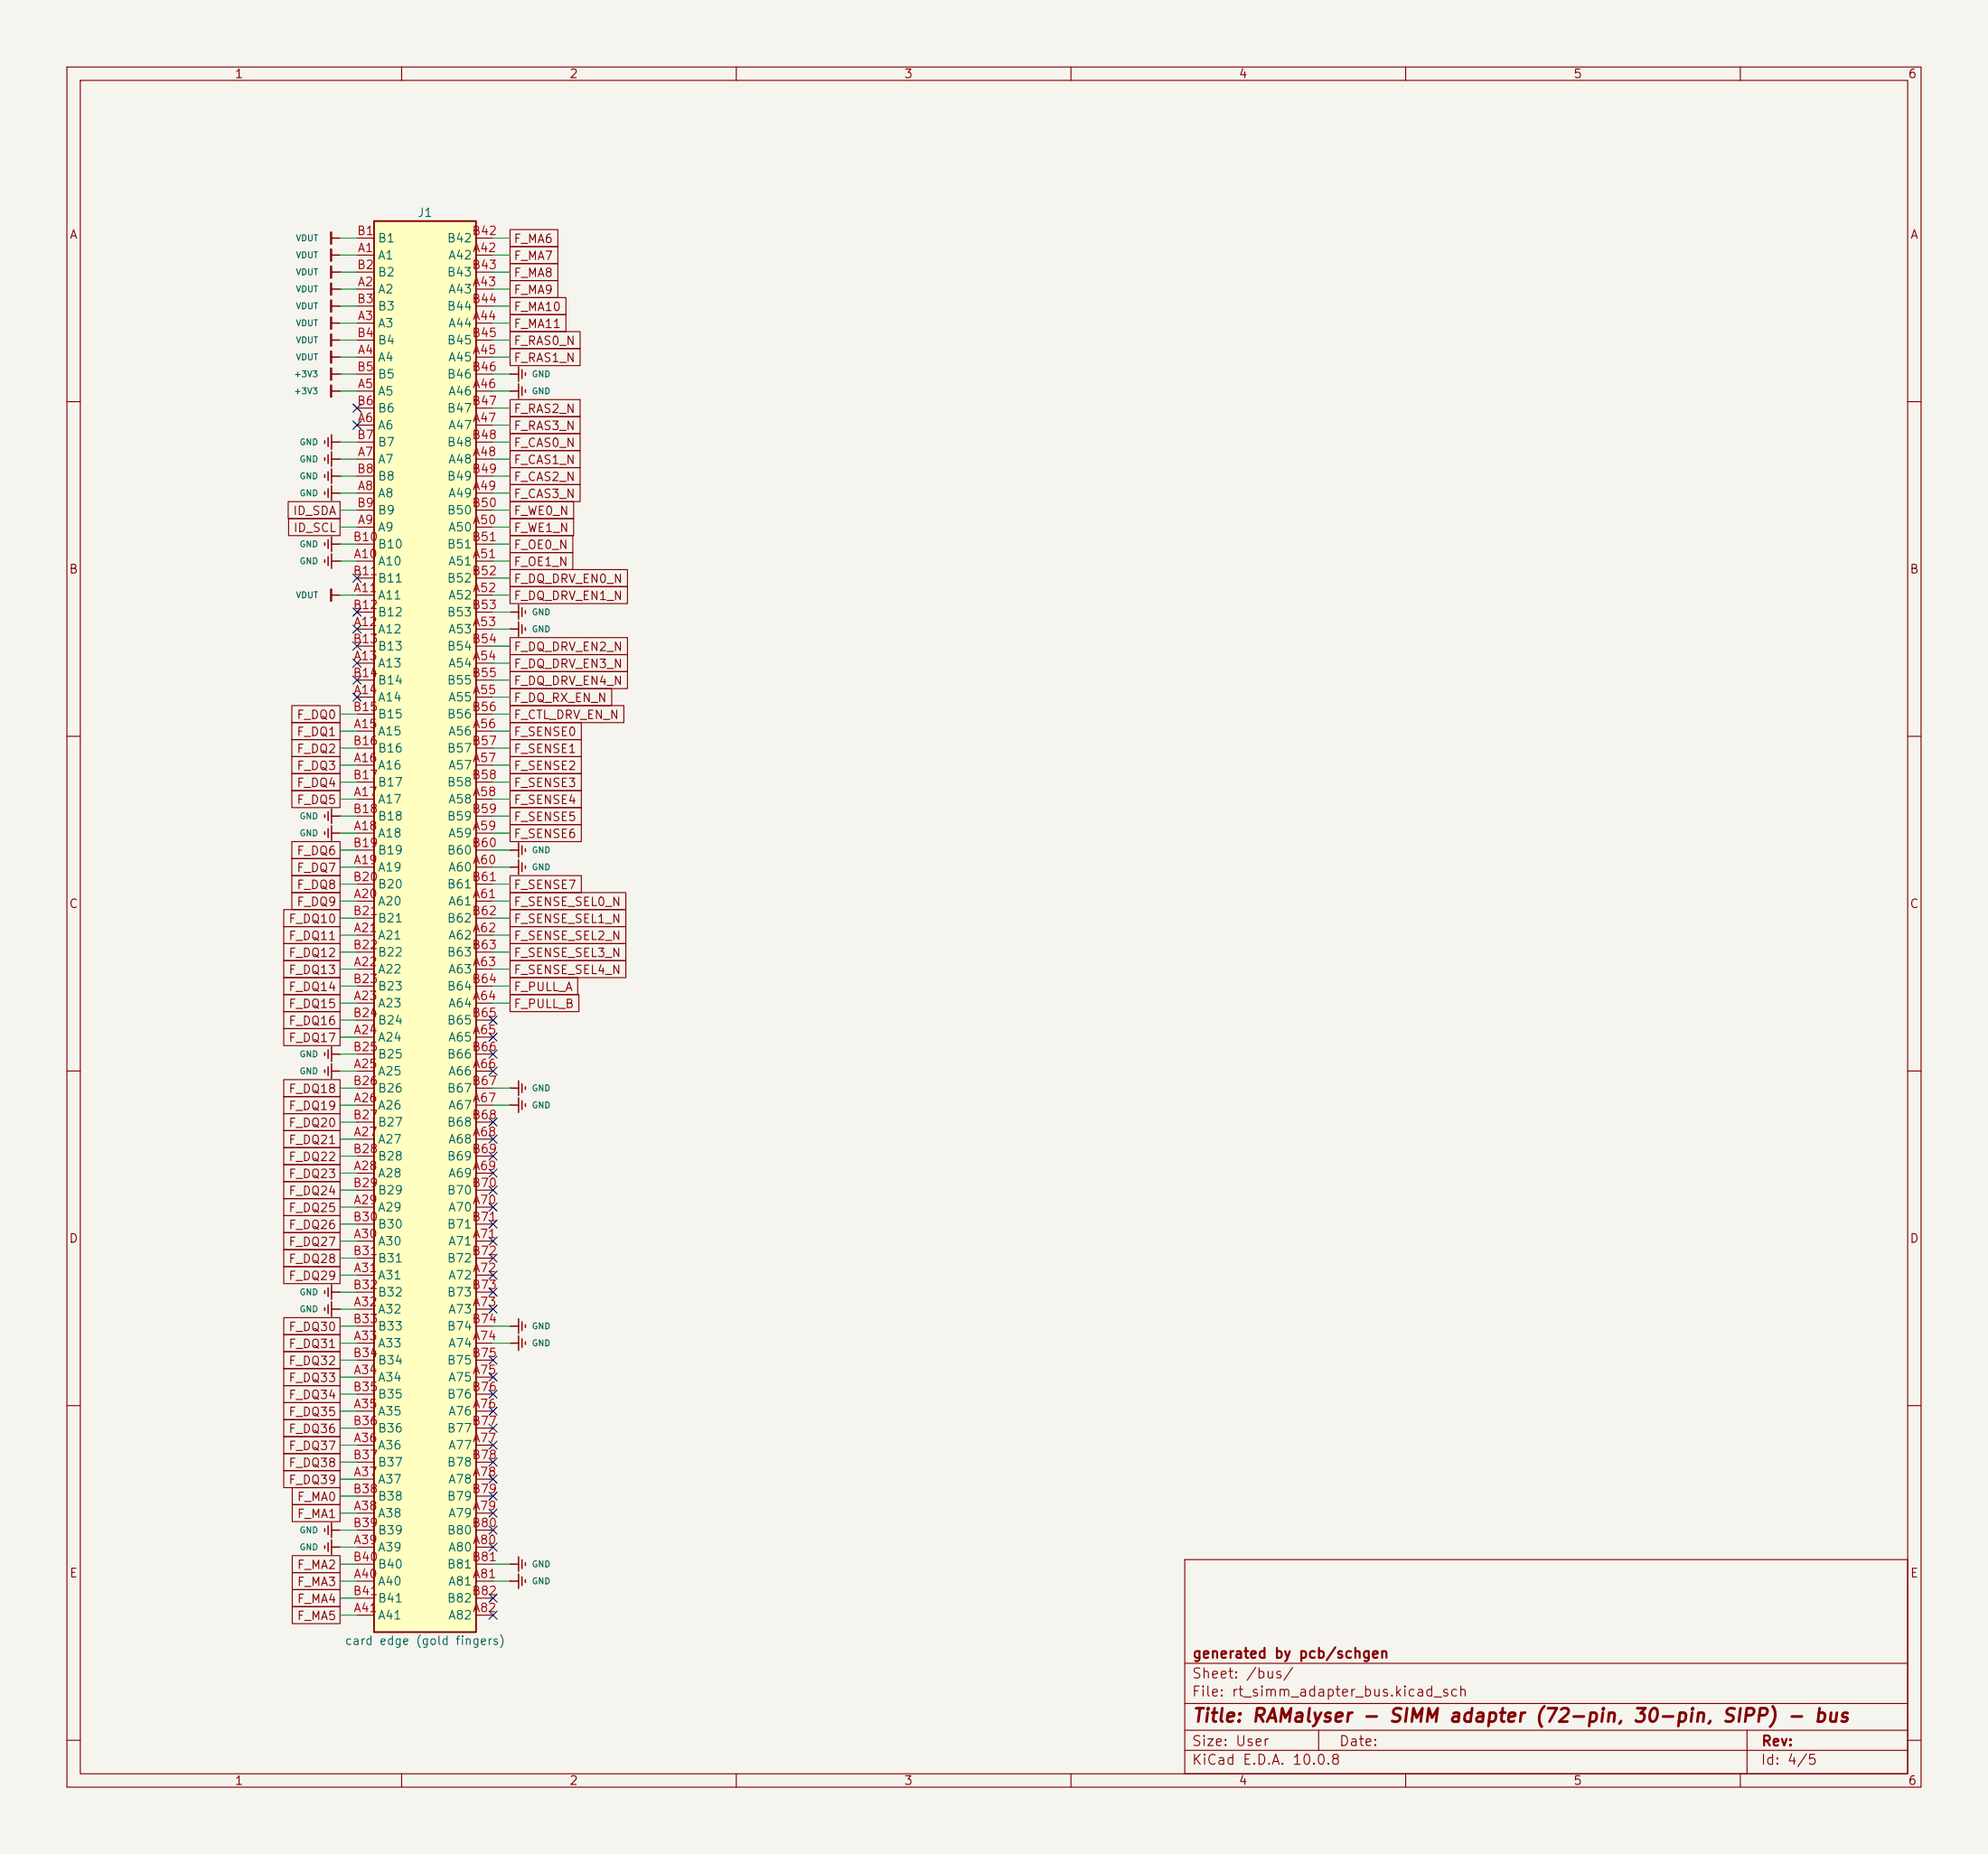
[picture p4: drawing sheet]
<svg xmlns="http://www.w3.org/2000/svg" width="297mm" height="277mm" viewBox="0 0 297 277" stroke-linecap="round" stroke-linejoin="round" font-family="sans-serif">
<path d="M0 0h297v277h-297z" fill="#f5f4ef" stroke="#f5f4ef" stroke-width=".14"/>
<g fill="none" stroke="#840000" stroke-width=".15">
<path d="M10 10h277v257h-277zM12 12h273v253h-273zM60 10v2M110 10v2M160 10v2M210 10v2M260 10v2M50.8 35.6h.1M50.8 38.1h.1M50.8 43.2h.1M50.8 48.3h.1M50.8 40.7h.1"/>
<path d="M76.2 58.4h.1M76.2 55.9h.1M10 60h2M50.8 68.6h.1M50.8 71.1h.1M50.8 73.7h.1M285 60h2M50.8 81.3h.1M50.8 83.8h.1M50.8 88.9h.1M76.2 91.5h.1M76.2 94h.1"/>
<path d="M10 110h2M285 110h2M50.8 121.9h.1M50.8 124.5h.1M76.2 129.6h.1M76.2 127h.1M50.8 157.5h.1M10 160h2M50.8 160h.1M76.2 165.1h.1M76.2 162.6h.1M285 160h2"/>
<path d="M50.8 195.6h.1M50.8 193.1h.1M76.2 198.1h.1M10 210h2M76.2 200.7h.1M285 210h2M50.8 228.6h.1M50.8 231.2h.1M76.2 233.7h.1M76.2 236.2h.1M177 233h108v32h-108zM177 258.5h108"/>
<path d="M177 254.5h108M177 248.5h108M197 258.5v3M261 258.5v6.5M10 260h2M60 265v2M110 265v2M160 265v2M177 261.5h108M210 265v2M260 265v2M285 260h2"/>
</g>
<g fill="none" stroke="#840000" stroke-width=".2">
<path d="M49.4 34.7v1.8M49.4 37.2v1.8M49.4 39.8v1.8M49.5 34.7v1.8M49.5 37.2v1.8M49.5 39.8v1.8M49.5 35.6h1.3M49.5 38.1h1.3M49.4 42.3v1.8M49.4 47.4v1.8M49.5 42.3v1.8M49.5 47.4v1.8"/>
<path d="M49.5 43.2h1.3M49.5 48.3h1.3M49.5 40.7h1.3M76.2 58.4h1.3M76.2 55.9h1.3M77.5 54.8v2.2M77.5 57.3v2.2M78 55.2v1.3M78 57.8v1.3M78.5 55.7v.4M78.5 58.2v.4M48.5 68.4v.4"/>
<path d="M48.5 70.9v.4M48.5 73.5v.4M49 67.9v1.3M49 70.5v1.3M49 73v1.3M49.5 67.5v2.2M49.5 70v2.2M49.5 72.6v2.2M49.5 68.6h1.3M49.5 71.1h1.3M49.5 73.7h1.3M48.5 81.1v.4"/>
<path d="M48.5 83.6v.4M49 80.6v1.3M49 83.2v1.3M49.4 88v1.8M49.5 80.2v2.2M49.5 82.7v2.2M49.5 88v1.8M49.5 81.3h1.3M49.5 83.8h1.3M49.5 88.9h1.3M76.2 91.5h1.3M76.2 94h1.3"/>
<path d="M77.5 90.4v2.2M77.5 92.9v2.2M78 90.8v1.3M78 93.3v1.3M78.5 91.3v.4M78.5 93.8v.4M48.5 121.7v.4M48.5 124.3v.4M49 121.3v1.3M49 123.8v1.3M49.5 120.8v2.2M49.5 123.4v2.2"/>
<path d="M49.5 121.9h1.3M49.5 124.5h1.3M76.2 129.6h1.3M76.2 127h1.3M77.5 125.9v2.2M77.5 128.5v2.2M78 126.4v1.3M78 128.9v1.3M78.5 126.8v.4M78.5 129.4v.4M48.5 157.3v.4M48.5 159.8v.4"/>
<path d="M49 156.8v1.3M49 159.4v1.3M49.5 156.4v2.2M49.5 158.9v2.2M49.5 157.5h1.3M49.5 160h1.3M76.2 165.1h1.3M76.2 162.6h1.3M77.5 161.5v2.2M77.5 164v2.2M78 161.9v1.3M78 164.5v1.3"/>
<path d="M78.5 162.4v.4M78.5 164.9v.4M48.5 192.9v.4M48.5 195.4v.4M49 192.4v1.3M49 194.9v1.3M49.5 192v2.2M49.5 194.5v2.2M49.5 195.6h1.3M49.5 193.1h1.3M76.2 198.1h1.3M77.5 197v2.2"/>
<path d="M77.5 199.6v2.2M78 197.5v1.3M78.5 197.9v.4M76.2 200.7h1.3M78 200v1.3M78.5 200.5v.4M48.5 228.4v.4M48.5 231v.4M49 228v1.3M49 230.5v1.3M49.5 227.5v2.2M49.5 230.1v2.2"/>
<path d="M49.5 228.6h1.3M49.5 231.2h1.3M76.2 233.7h1.3M76.2 236.2h1.3M77.5 232.6v2.2M77.5 235.1v2.2M78 233v1.3M78 235.6v1.3M78.5 233.5v.4M78.5 236v.4"/>
</g>
<path d="M55.9 33h15.2v210.9h-15.2z" fill="#ffffc2"/>
<path d="M55.9 33h15.2v210.9h-15.2z" fill="none" stroke="#840000" stroke-width=".25"/>
<g fill="none" stroke="#840000" stroke-width=".15">
<path d="M53.3 38.1h2.6M53.3 35.6h2.6M71.1 38.1h2.6M71.1 35.6h2.6M76.2 34.3h7.1v2.5h-7.1zM76.2 36.8h7.1v2.6h-7.1zM76.2 39.4h7.1v2.5h-7.1zM50.8 53.4h.1M50.8 55.9h.1M50.8 58.4h.1M50.8 45.7h.1M50.8 50.8h.1"/>
<path d="M53.3 43.2h2.6M53.3 48.3h2.6M53.3 53.4h2.6M53.3 58.4h2.6M53.3 40.7h2.6M53.3 45.7h2.6M53.3 50.8h2.6M53.3 55.9h2.6M71.1 43.2h2.6M71.1 48.3h2.6M71.1 53.4h2.6M71.1 58.4h2.6"/>
<path d="M71.1 40.7h2.6M71.1 45.7h2.6M71.1 50.8h2.6M71.1 55.9h2.6M76.2 44.5h8.3v2.5h-8.3zM76.2 41.9h7.1v2.6h-7.1zM76.2 59.7h10.5v2.5h-10.5zM76.2 47h8.3v2.5h-8.3zM76.2 49.5h10.5v2.6h-10.5zM76.2 52.1h10.5v2.5h-10.5zM43.1 74.9h7.7v2.6h-7.7zM43.1 77.5h7.7v2.5h-7.7z"/>
<path d="M50.8 66.1h.1M53.3 63.5h2.6M53.3 68.6h2.6M53.3 73.7h2.6M53.3 78.8h2.6M53.3 61h2.6M53.3 66.1h2.6M53.3 71.1h2.6M53.3 76.2h2.6M71.1 63.5h2.6M71.1 68.6h2.6M71.1 73.7h2.6"/>
<path d="M71.1 78.8h2.6M71.1 61h2.6M71.1 66.1h2.6M71.1 71.1h2.6M71.1 76.2h2.6M76.2 62.2h10.5v2.6h-10.5zM76.2 77.5h9.5v2.5h-9.5zM76.2 64.8h10.5v2.5h-10.5zM76.2 67.3h10.5v2.6h-10.5zM76.2 69.9h10.5v2.5h-10.5zM76.2 72.4h10.5v2.5h-10.5zM76.2 74.9h9.5v2.6h-9.5z"/>
<path d="M53.3 83.8h2.6M53.3 88.9h2.6M53.3 94h2.6M53.3 99.1h2.6M53.3 81.3h2.6M53.3 86.4h2.6M53.3 91.5h2.6M53.3 96.5h2.6M71.1 83.8h2.6M71.1 88.9h2.6M71.1 94h2.6M71.1 99.1h2.6"/>
<path d="M71.1 81.3h2.6M71.1 86.4h2.6M71.1 91.5h2.6M71.1 96.5h2.6M76.2 97.8h17.5v2.5h-17.5zM76.2 85.1h17.5v2.5h-17.5zM76.2 87.6h17.5v2.6h-17.5zM76.2 80h9.4v2.6h-9.4zM76.2 82.6h9.4v2.5h-9.4zM76.2 95.3h17.5v2.5h-17.5zM43.6 118.1h7.2v2.6h-7.2zM43.6 105.4h7.2v2.6h-7.2z"/>
<path d="M43.6 108h7.2v2.5h-7.2zM43.6 110.5h7.2v2.5h-7.2zM43.6 113h7.2v2.6h-7.2zM43.6 115.6h7.2v2.5h-7.2zM53.3 104.2h2.6M53.3 109.2h2.6M53.3 114.3h2.6M53.3 119.4h2.6M53.3 101.6h2.6M53.3 106.7h2.6M53.3 111.8h2.6M53.3 116.9h2.6"/>
<path d="M71.1 104.2h2.6M71.1 109.2h2.6M71.1 114.3h2.6M71.1 119.4h2.6M71.1 101.6h2.6M71.1 106.7h2.6M71.1 111.8h2.6M71.1 116.9h2.6M76.2 108h10.6v2.5h-10.6zM76.2 110.5h10.6v2.5h-10.6zM76.2 113h10.6v2.6h-10.6zM76.2 115.6h10.6v2.5h-10.6z"/>
<path d="M76.2 118.1h10.6v2.6h-10.6zM76.2 105.4h17v2.6h-17zM76.2 100.3h17.5v2.6h-17.5zM76.2 102.9h15.2v2.5h-15.2zM42.4 138.4h8.4v2.6h-8.4zM42.4 135.9h8.4v2.5h-8.4zM43.6 133.4h7.2v2.5h-7.2zM43.6 130.8h7.2v2.6h-7.2zM43.6 128.3h7.2v2.5h-7.2zM43.6 125.7h7.2v2.6h-7.2zM53.3 124.5h2.6M53.3 129.6h2.6"/>
<path d="M53.3 134.6h2.6M53.3 139.7h2.6M53.3 121.9h2.6M53.3 127h2.6M53.3 132.1h2.6M53.3 137.2h2.6M71.1 124.5h2.6M71.1 129.6h2.6M71.1 134.6h2.6M71.1 139.7h2.6M71.1 121.9h2.6M71.1 127h2.6"/>
<path d="M71.1 132.1h2.6M71.1 137.2h2.6M76.2 130.8h10.6v2.6h-10.6zM76.2 120.7h10.6v2.5h-10.6zM76.2 123.2h10.6v2.5h-10.6zM76.2 133.4h17.3v2.5h-17.3zM76.2 135.9h17.3v2.5h-17.3zM76.2 138.4h17.3v2.6h-17.3zM42.4 146.1h8.4v2.5h-8.4zM42.4 143.5h8.4v2.6h-8.4zM42.4 141h8.4v2.5h-8.4zM42.4 148.6h8.4v2.5h-8.4z"/>
<path d="M42.4 151.1h8.4v2.6h-8.4zM42.4 153.7h8.4v2.5h-8.4zM53.3 144.8h2.6M53.3 149.9h2.6M53.3 155h2.6M53.3 142.3h2.6M53.3 147.3h2.6M53.3 152.4h2.6M53.3 157.5h2.6M71.1 144.8h2.6M71.1 149.9h2.6M71.1 155h2.6"/>
<path d="M71.1 142.3h2.6M71.1 147.3h2.6M71.1 152.4h2.6M71.1 157.5h2.6M76.2 146.1h10.1v2.5h-10.1zM76.2 148.6h10.3v2.5h-10.3zM76.2 143.5h17.3v2.6h-17.3zM76.2 141h17.3v2.5h-17.3zM42.4 174h8.4v2.5h-8.4zM42.4 179.1h8.4v2.5h-8.4zM42.4 176.5h8.4v2.6h-8.4zM42.4 161.3h8.4v2.5h-8.4z"/>
<path d="M42.4 163.8h8.4v2.6h-8.4zM42.4 166.4h8.4v2.5h-8.4zM42.4 168.9h8.4v2.6h-8.4zM42.4 171.5h8.4v2.5h-8.4zM53.3 160h2.6M53.3 165.1h2.6M53.3 170.2h2.6M53.3 175.3h2.6M53.3 162.6h2.6M53.3 167.7h2.6M53.3 172.7h2.6M53.3 177.8h2.6"/>
<path d="M71.1 160h2.6M71.1 165.1h2.6M71.1 170.2h2.6M71.1 175.3h2.6M71.1 162.6h2.6M71.1 167.7h2.6M71.1 172.7h2.6M71.1 177.8h2.6M42.4 186.7h8.4v2.5h-8.4zM42.4 184.2h8.4v2.5h-8.4zM42.4 181.6h8.4v2.6h-8.4zM42.4 199.4h8.4v2.5h-8.4z"/>
<path d="M42.4 189.2h8.4v2.6h-8.4zM42.4 196.9h8.4v2.5h-8.4zM53.3 180.4h2.6M53.3 185.4h2.6M53.3 190.5h2.6M53.3 195.6h2.6M53.3 182.9h2.6M53.3 188h2.6M53.3 193.1h2.6M53.3 198.1h2.6M71.1 180.4h2.6M71.1 185.4h2.6"/>
<path d="M71.1 190.5h2.6M71.1 195.6h2.6M71.1 182.9h2.6M71.1 188h2.6M71.1 193.1h2.6M71.1 198.1h2.6M42.4 217.2h8.4v2.5h-8.4zM42.4 201.9h8.4v2.6h-8.4zM42.4 204.5h8.4v2.5h-8.4zM42.4 219.7h8.4v2.6h-8.4zM42.4 214.6h8.4v2.6h-8.4zM42.4 212.1h8.4v2.5h-8.4z"/>
<path d="M42.4 209.6h8.4v2.5h-8.4zM42.4 207h8.4v2.6h-8.4zM53.3 200.7h2.6M53.3 205.8h2.6M53.3 210.8h2.6M53.3 215.9h2.6M53.3 203.2h2.6M53.3 208.3h2.6M53.3 213.4h2.6M53.3 218.5h2.6M71.1 200.7h2.6M71.1 205.8h2.6"/>
<path d="M71.1 210.8h2.6M71.1 215.9h2.6M71.1 203.2h2.6M71.1 208.3h2.6M71.1 213.4h2.6M71.1 218.5h2.6M43.7 224.8h7.1v2.5h-7.1zM43.7 232.4h7.1v2.6h-7.1zM43.7 235h7.1v2.5h-7.1zM43.7 237.5h7.1v2.5h-7.1zM43.7 222.3h7.1v2.5h-7.1zM53.3 221h2.6"/>
<path d="M53.3 226.1h2.6M53.3 231.2h2.6M53.3 236.2h2.6M53.3 223.5h2.6M53.3 228.6h2.6M53.3 233.7h2.6M53.3 238.8h2.6M71.1 221h2.6M71.1 226.1h2.6M71.1 231.2h2.6M71.1 236.2h2.6M71.1 223.5h2.6"/>
<path d="M71.1 228.6h2.6M71.1 233.7h2.6M71.1 238.8h2.6M43.7 240h7.1v2.6h-7.1zM53.3 241.3h2.6M71.1 241.3h2.6"/>
</g>
<g fill="none" stroke="#840000" stroke-width=".2">
<path d="M49.4 44.8v1.8M49.4 49.9v1.8M49.4 52.5v1.8M49.4 55v1.8M49.4 57.5v1.8M49.5 44.8v1.8M49.5 49.9v1.8M49.5 52.5v1.8M49.5 55v1.8M49.5 57.5v1.8M49.5 53.4h1.3M49.5 55.9h1.3"/>
<path d="M49.5 58.4h1.3M49.5 45.7h1.3M49.5 50.8h1.3M48.5 65.9v.4M49 65.4v1.3M49.5 65v2.2M49.5 66.1h1.3"/>
</g>
<g fill="none" stroke="#009600" stroke-width=".15">
<path d="M50.8 38.1h2.5M50.8 35.6h2.5M73.7 38.1h2.5M73.7 35.6h2.5M50.8 45.7h2.5M50.8 48.3h2.5M50.8 50.8h2.5M50.8 53.4h2.5M50.8 55.9h2.5M50.8 58.4h2.5M50.8 40.7h2.5M50.8 43.2h2.5"/>
<path d="M73.7 45.7h2.5M73.7 48.3h2.5M73.7 50.8h2.5M73.7 53.4h2.5M73.7 55.9h2.5M73.7 58.4h2.5M73.7 40.7h2.5M73.7 43.2h2.5M50.8 66.1h2.5M50.8 68.6h2.5M50.8 71.1h2.5M50.8 73.7h2.5"/>
<path d="M50.8 78.8h2.5M50.8 76.2h2.5M73.7 66.1h2.5M73.7 61h2.5M73.7 63.5h2.5M73.7 68.6h2.5M73.7 71.1h2.5M73.7 73.7h2.5M73.7 78.8h2.5M73.7 76.2h2.5M50.8 88.9h2.5M50.8 81.3h2.5"/>
<path d="M50.8 83.8h2.5M73.7 91.5h2.5M73.7 88.9h2.5M73.7 94h2.5M73.7 99.1h2.5M73.7 96.5h2.5M73.7 81.3h2.5M73.7 83.8h2.5M73.7 86.4h2.5M50.8 114.3h2.5M50.8 116.9h2.5M50.8 119.4h2.5"/>
<path d="M50.8 111.8h2.5M50.8 106.7h2.5M50.8 109.2h2.5M73.7 101.6h2.5M73.7 104.2h2.5M73.7 114.3h2.5M73.7 116.9h2.5M73.7 119.4h2.5M73.7 111.8h2.5M73.7 106.7h2.5M73.7 109.2h2.5M50.8 121.9h2.5"/>
<path d="M50.8 139.7h2.5M50.8 137.2h2.5M50.8 129.6h2.5M50.8 124.5h2.5M50.8 127h2.5M50.8 132.1h2.5M50.8 134.6h2.5M73.7 121.9h2.5M73.7 139.7h2.5M73.7 137.2h2.5M73.7 129.6h2.5M73.7 124.5h2.5"/>
<path d="M73.7 127h2.5M73.7 132.1h2.5M73.7 134.6h2.5M50.8 142.3h2.5M50.8 144.8h2.5M50.8 147.3h2.5M50.8 149.9h2.5M50.8 157.5h2.5M50.8 152.4h2.5M50.8 155h2.5M73.7 142.3h2.5M73.7 144.8h2.5"/>
<path d="M73.7 147.3h2.5M73.7 149.9h2.5M50.8 162.6h2.5M50.8 165.1h2.5M50.8 160h2.5M50.8 167.7h2.5M50.8 170.2h2.5M50.8 172.7h2.5M50.8 175.3h2.5M50.8 177.8h2.5M73.7 162.6h2.5M73.7 165.1h2.5"/>
<path d="M50.8 195.6h2.5M50.8 193.1h2.5M50.8 198.1h2.5M50.8 190.5h2.5M50.8 188h2.5M50.8 185.4h2.5M50.8 182.9h2.5M50.8 180.4h2.5M73.7 198.1h2.5M50.8 200.7h2.5M50.8 218.5h2.5M50.8 215.9h2.5"/>
<path d="M50.8 213.4h2.5M50.8 210.8h2.5M50.8 203.2h2.5M50.8 208.3h2.5M50.8 205.8h2.5M73.7 200.7h2.5M50.8 226.1h2.5M50.8 236.2h2.5M50.8 233.7h2.5M50.8 231.2h2.5M50.8 223.5h2.5M50.8 221h2.5"/>
<path d="M50.8 238.8h2.5M50.8 228.6h2.5M73.7 236.2h2.5M73.7 233.7h2.5M50.8 241.3h2.5"/>
</g>
<g fill="none" stroke="#000084" stroke-width=".15">
<path d="M52.7 60.4l1.2 1.2M52.7 62.9l1.2 1.2M53.9 60.4l-1.2 1.2M53.9 62.9l-1.2 1.2M52.7 98.5l1.2 1.2M52.7 85.8l1.2 1.2M52.7 90.8l1.2 1.3M52.7 93.4l1.2 1.2M52.7 95.9l1.2 1.2M53.9 98.5l-1.2 1.2M53.9 85.8l-1.2 1.2M53.9 90.8l-1.2 1.3"/>
<path d="M53.9 93.4l-1.2 1.2M53.9 95.9l-1.2 1.2M52.7 103.5l1.2 1.3M52.7 101l1.2 1.2M53.9 103.5l-1.2 1.3M53.9 101l-1.2 1.2M73.1 156.9l1.2 1.2M73.1 159.4l1.2 1.2M73.1 151.8l1.2 1.2M73.1 154.3l1.2 1.3M74.3 156.9l-1.2 1.2M74.3 159.4l-1.2 1.2"/>
<path d="M74.3 151.8l-1.2 1.2M74.3 154.3l-1.2 1.3M73.1 179.7l1.2 1.3M73.1 177.2l1.2 1.2M73.1 167l1.2 1.3M73.1 174.7l1.2 1.2M73.1 172.1l1.2 1.2M73.1 169.6l1.2 1.2M74.3 179.7l-1.2 1.3M74.3 177.2l-1.2 1.2M74.3 167l-1.2 1.3M74.3 174.7l-1.2 1.2"/>
<path d="M74.3 172.1l-1.2 1.2M74.3 169.6l-1.2 1.2M73.1 192.4l1.2 1.3M73.1 195l1.2 1.2M73.1 189.9l1.2 1.2M73.1 184.8l1.2 1.2M73.1 187.4l1.2 1.2M73.1 182.3l1.2 1.2M74.3 192.4l-1.2 1.3M74.3 195l-1.2 1.2M74.3 189.9l-1.2 1.2M74.3 184.8l-1.2 1.2"/>
<path d="M74.3 187.4l-1.2 1.2M74.3 182.3l-1.2 1.2M73.1 205.1l1.2 1.3M73.1 217.8l1.2 1.3M73.1 202.6l1.2 1.2M73.1 215.3l1.2 1.2M73.1 212.8l1.2 1.2M73.1 210.2l1.2 1.2M73.1 207.7l1.2 1.2M74.3 205.1l-1.2 1.3M74.3 217.8l-1.2 1.3M74.3 202.6l-1.2 1.2"/>
<path d="M74.3 215.3l-1.2 1.2M74.3 212.8l-1.2 1.2M74.3 210.2l-1.2 1.2M74.3 207.7l-1.2 1.2M73.1 222.9l1.2 1.2M73.1 225.5l1.2 1.2M73.1 228l1.2 1.2M73.1 230.5l1.2 1.3M73.1 238.2l1.2 1.2M73.1 220.4l1.2 1.2M74.3 222.9l-1.2 1.2M74.3 225.5l-1.2 1.2"/>
<path d="M74.3 228l-1.2 1.2M74.3 230.5l-1.2 1.3M74.3 238.2l-1.2 1.2M74.3 220.4l-1.2 1.2M73.1 240.7l1.2 1.2M74.3 240.7l-1.2 1.2"/>
</g>
<text font-size="2" fill="#840000" x="178" y="257.8">Title: RAMalyser - SIMM adapter (72-pin, 30-pin, SIPP) - bus</text>
<g font-size="1.5" fill="#840000">
<text x="178" y="251.2">Sheet: /bus/</text>
<text x="178" y="248.1">generated by pcb/schgen</text>
<text x="178" y="253.9">File: rt_simm_adapter_bus.kicad_sch</text>
<text x="178" y="261.3">Size: User</text>
<text x="200" y="261.3">Date:</text>
<text x="263" y="261.2">Rev:</text>
<text x="178" y="264.1">KiCad E.D.A. 10.0.8</text>
<text x="263" y="264.1">Id: 4/5</text>
</g>
<g font-size="1.3" fill="#840000">
<text x="35" y="12">1</text>
<text x="85" y="12">2</text>
<text x="135" y="12">3</text>
<text x="185" y="12">4</text>
<text x="235" y="12">5</text>
<text x="285" y="12">6</text>
<text x="10.3" y="36">A</text>
<text x="285.3" y="36">A</text>
<text x="76.6" y="36.6">F_MA6</text>
<text x="76.6" y="39.2">F_MA7</text>
<text x="76.6" y="41.7">F_MA8</text>
<text x="76.6" y="46.8">F_MA10</text>
<text x="76.6" y="44.2">F_MA9</text>
<text x="76.6" y="49.3">F_MA11</text>
<text x="76.6" y="51.9">F_RAS0_N</text>
<text x="76.6" y="54.4">F_RAS1_N</text>
<text x="76.6" y="64.6">F_RAS3_N</text>
<text x="76.6" y="62">F_RAS2_N</text>
<text x="76.6" y="67.1">F_CAS0_N</text>
<text x="76.6" y="69.6">F_CAS1_N</text>
<text x="43.7" y="77.3">ID_SDA</text>
<text x="76.6" y="72.2">F_CAS2_N</text>
<text x="76.6" y="74.7">F_CAS3_N</text>
<text x="76.6" y="77.3">F_WE0_N</text>
<text x="43.7" y="79.8">ID_SCL</text>
<text x="76.6" y="79.8">F_WE1_N</text>
<text x="76.6" y="82.3">F_OE0_N</text>
<text x="10.2" y="86">B</text>
<text x="76.6" y="87.4">F_DQ_DRV_EN0_N</text>
<text x="76.6" y="90">F_DQ_DRV_EN1_N</text>
<text x="76.6" y="84.9">F_OE1_N</text>
<text x="285.2" y="86">B</text>
<text x="76.6" y="100.1">F_DQ_DRV_EN3_N</text>
<text x="76.6" y="97.6">F_DQ_DRV_EN2_N</text>
<text x="44.2" y="107.7">F_DQ0</text>
<text x="76.6" y="107.7">F_CTL_DRV_EN_N</text>
<text x="76.6" y="102.7">F_DQ_DRV_EN4_N</text>
<text x="76.6" y="105.2">F_DQ_RX_EN_N</text>
<text x="44.2" y="110.3">F_DQ1</text>
<text x="44.2" y="112.8">F_DQ2</text>
<text x="76.6" y="110.3">F_SENSE0</text>
<text x="76.6" y="112.8">F_SENSE1</text>
<text x="44.2" y="115.4">F_DQ3</text>
<text x="44.2" y="117.9">F_DQ4</text>
<text x="76.6" y="115.4">F_SENSE2</text>
<text x="76.6" y="117.9">F_SENSE3</text>
<text x="44.2" y="120.4">F_DQ5</text>
<text x="76.6" y="120.4">F_SENSE4</text>
<text x="76.6" y="123">F_SENSE5</text>
<text x="76.6" y="125.5">F_SENSE6</text>
<text x="44.2" y="130.6">F_DQ7</text>
<text x="44.2" y="128.1">F_DQ6</text>
<text x="10.2" y="136">C</text>
<text x="44.2" y="135.7">F_DQ9</text>
<text x="44.2" y="133.1">F_DQ8</text>
<text x="76.6" y="133.1">F_SENSE7</text>
<text x="76.6" y="135.7">F_SENSE_SEL0_N</text>
<text x="285.2" y="136">C</text>
<text x="43" y="143.3">F_DQ12</text>
<text x="43" y="140.8">F_DQ11</text>
<text x="43" y="138.2">F_DQ10</text>
<text x="76.6" y="138.2">F_SENSE_SEL1_N</text>
<text x="76.6" y="140.8">F_SENSE_SEL2_N</text>
<text x="76.6" y="143.3">F_SENSE_SEL3_N</text>
<text x="43" y="148.4">F_DQ14</text>
<text x="43" y="145.8">F_DQ13</text>
<text x="76.6" y="148.4">F_PULL_A</text>
<text x="76.6" y="145.8">F_SENSE_SEL4_N</text>
<text x="43" y="150.9">F_DQ15</text>
<text x="43" y="153.5">F_DQ16</text>
<text x="76.6" y="150.9">F_PULL_B</text>
<text x="43" y="156">F_DQ17</text>
<text x="43" y="163.6">F_DQ18</text>
<text x="43" y="166.2">F_DQ19</text>
<text x="43" y="168.7">F_DQ20</text>
<text x="43" y="171.2">F_DQ21</text>
<text x="43" y="173.8">F_DQ22</text>
<text x="43" y="176.3">F_DQ23</text>
<text x="43" y="178.9">F_DQ24</text>
<text x="10.2" y="186">D</text>
<text x="43" y="183.9">F_DQ26</text>
<text x="43" y="181.4">F_DQ25</text>
<text x="285.2" y="186">D</text>
<text x="43" y="189">F_DQ28</text>
<text x="43" y="186.5">F_DQ27</text>
<text x="43" y="191.6">F_DQ29</text>
<text x="43" y="201.7">F_DQ31</text>
<text x="43" y="199.2">F_DQ30</text>
<text x="43" y="204.3">F_DQ32</text>
<text x="43" y="206.8">F_DQ33</text>
<text x="43" y="209.3">F_DQ34</text>
<text x="43" y="214.4">F_DQ36</text>
<text x="43" y="211.9">F_DQ35</text>
<text x="43" y="219.5">F_DQ38</text>
<text x="43" y="217">F_DQ37</text>
<text x="43" y="222">F_DQ39</text>
<text x="44.3" y="227.1">F_MA1</text>
<text x="44.3" y="224.6">F_MA0</text>
<text x="10.3" y="236">E</text>
<text x="44.3" y="234.7">F_MA2</text>
<text x="44.3" y="237.3">F_MA3</text>
<text x="44.3" y="239.8">F_MA4</text>
<text x="285.3" y="236">E</text>
<text x="44.3" y="242.4">F_MA5</text>
<text x="35" y="267">1</text>
<text x="85" y="267">2</text>
<text x="135" y="267">3</text>
<text x="185" y="267">4</text>
<text x="235" y="267">5</text>
<text x="285" y="267">6</text>
</g>
<g font-size="1.3" fill="#a90000">
<text x="53.2" y="35.4">B1</text>
<text x="70.4" y="35.4">B42</text>
<text x="53.2" y="40.5">B2</text>
<text x="53.3" y="38">A1</text>
<text x="70.4" y="40.5">B43</text>
<text x="70.5" y="38">A42</text>
<text x="53.2" y="45.6">B3</text>
<text x="53.3" y="43.1">A2</text>
<text x="70.4" y="45.6">B44</text>
<text x="70.5" y="43.1">A43</text>
<text x="53.2" y="50.7">B4</text>
<text x="53.3" y="48.1">A3</text>
<text x="53.3" y="53.2">A4</text>
<text x="70.4" y="50.7">B45</text>
<text x="70.5" y="48.1">A44</text>
<text x="70.5" y="53.2">A45</text>
<text x="53.2" y="55.8">B5</text>
<text x="53.3" y="58.3">A5</text>
<text x="70.4" y="55.8">B46</text>
<text x="70.5" y="58.3">A46</text>
<text x="53.2" y="60.8">B6</text>
<text x="53.2" y="65.9">B7</text>
<text x="53.3" y="63.4">A6</text>
<text x="70.4" y="60.8">B47</text>
<text x="70.4" y="65.9">B48</text>
<text x="70.5" y="63.4">A47</text>
<text x="53.2" y="71">B8</text>
<text x="53.3" y="68.5">A7</text>
<text x="70.4" y="71">B49</text>
<text x="70.5" y="68.5">A48</text>
<text x="53.2" y="76.1">B9</text>
<text x="53.3" y="73.5">A8</text>
<text x="70.4" y="76.1">B50</text>
<text x="70.5" y="73.5">A49</text>
<text x="52.6" y="81.2">B10</text>
<text x="52.7" y="83.7">A10</text>
<text x="53.3" y="78.6">A9</text>
<text x="70.4" y="81.2">B51</text>
<text x="70.5" y="78.6">A50</text>
<text x="70.5" y="83.7">A51</text>
<text x="52.6" y="86.2">B11</text>
<text x="52.7" y="88.8">A11</text>
<text x="70.4" y="86.2">B52</text>
<text x="70.5" y="88.8">A52</text>
<text x="52.6" y="91.3">B12</text>
<text x="52.7" y="93.9">A12</text>
<text x="70.4" y="91.3">B53</text>
<text x="70.5" y="93.9">A53</text>
<text x="52.6" y="96.4">B13</text>
<text x="52.6" y="101.5">B14</text>
<text x="52.7" y="98.9">A13</text>
<text x="70.4" y="96.4">B54</text>
<text x="70.4" y="101.5">B55</text>
<text x="70.5" y="98.9">A54</text>
<text x="52.6" y="106.6">B15</text>
<text x="52.7" y="104">A14</text>
<text x="70.4" y="106.6">B56</text>
<text x="70.5" y="104">A55</text>
<text x="52.6" y="111.6">B16</text>
<text x="52.7" y="109.1">A15</text>
<text x="70.4" y="111.6">B57</text>
<text x="70.5" y="109.1">A56</text>
<text x="52.6" y="116.7">B17</text>
<text x="52.7" y="114.2">A16</text>
<text x="52.7" y="119.3">A17</text>
<text x="70.4" y="116.7">B58</text>
<text x="70.5" y="114.2">A57</text>
<text x="70.5" y="119.3">A58</text>
<text x="52.6" y="121.8">B18</text>
<text x="52.7" y="124.3">A18</text>
<text x="70.4" y="121.8">B59</text>
<text x="70.5" y="124.3">A59</text>
<text x="52.6" y="126.9">B19</text>
<text x="52.6" y="132">B20</text>
<text x="52.7" y="129.4">A19</text>
<text x="70.4" y="126.9">B60</text>
<text x="70.4" y="132">B61</text>
<text x="70.5" y="129.4">A60</text>
<text x="52.6" y="137">B21</text>
<text x="52.7" y="134.5">A20</text>
<text x="70.4" y="137">B62</text>
<text x="70.5" y="134.5">A61</text>
<text x="52.6" y="142.1">B22</text>
<text x="52.7" y="139.6">A21</text>
<text x="70.4" y="142.1">B63</text>
<text x="70.5" y="139.6">A62</text>
<text x="52.6" y="147.2">B23</text>
<text x="52.7" y="144.7">A22</text>
<text x="52.7" y="149.7">A23</text>
<text x="70.4" y="147.2">B64</text>
<text x="70.5" y="144.7">A63</text>
<text x="70.5" y="149.7">A64</text>
<text x="52.6" y="152.3">B24</text>
<text x="52.7" y="154.8">A24</text>
<text x="70.4" y="152.3">B65</text>
<text x="70.5" y="154.8">A65</text>
<text x="52.6" y="157.4">B25</text>
<text x="52.7" y="159.9">A25</text>
<text x="70.4" y="157.4">B66</text>
<text x="70.5" y="159.9">A66</text>
<text x="52.6" y="162.4">B26</text>
<text x="52.6" y="167.5">B27</text>
<text x="52.7" y="165">A26</text>
<text x="70.4" y="162.4">B67</text>
<text x="70.4" y="167.5">B68</text>
<text x="70.5" y="165">A67</text>
<text x="52.6" y="172.6">B28</text>
<text x="52.7" y="170.1">A27</text>
<text x="70.4" y="172.6">B69</text>
<text x="70.5" y="170.1">A68</text>
<text x="52.6" y="177.7">B29</text>
<text x="52.7" y="175.1">A28</text>
<text x="70.4" y="177.7">B70</text>
<text x="70.5" y="175.1">A69</text>
<text x="52.6" y="182.8">B30</text>
<text x="52.7" y="180.2">A29</text>
<text x="52.7" y="185.3">A30</text>
<text x="70.4" y="182.8">B71</text>
<text x="70.5" y="180.2">A70</text>
<text x="70.5" y="185.3">A71</text>
<text x="52.6" y="187.8">B31</text>
<text x="52.7" y="190.4">A31</text>
<text x="70.4" y="187.8">B72</text>
<text x="70.5" y="190.4">A72</text>
<text x="52.6" y="192.9">B32</text>
<text x="52.6" y="198">B33</text>
<text x="52.7" y="195.5">A32</text>
<text x="70.4" y="192.9">B73</text>
<text x="70.4" y="198">B74</text>
<text x="70.5" y="195.5">A73</text>
<text x="52.6" y="203.1">B34</text>
<text x="52.7" y="200.5">A33</text>
<text x="70.4" y="203.1">B75</text>
<text x="70.5" y="200.5">A74</text>
<text x="52.6" y="208.2">B35</text>
<text x="52.7" y="205.6">A34</text>
<text x="70.4" y="208.2">B76</text>
<text x="70.5" y="205.6">A75</text>
<text x="52.6" y="213.2">B36</text>
<text x="52.7" y="210.7">A35</text>
<text x="52.7" y="215.8">A36</text>
<text x="70.4" y="213.2">B77</text>
<text x="70.5" y="210.7">A76</text>
<text x="70.5" y="215.8">A77</text>
<text x="52.6" y="218.3">B37</text>
<text x="52.7" y="220.9">A37</text>
<text x="70.4" y="218.3">B78</text>
<text x="70.5" y="220.9">A78</text>
<text x="52.6" y="223.4">B38</text>
<text x="52.7" y="225.9">A38</text>
<text x="70.4" y="223.4">B79</text>
<text x="70.5" y="225.9">A79</text>
<text x="52.6" y="228.5">B39</text>
<text x="52.6" y="233.6">B40</text>
<text x="52.7" y="231">A39</text>
<text x="70.4" y="228.5">B80</text>
<text x="70.4" y="233.6">B81</text>
<text x="70.5" y="231">A80</text>
<text x="52.6" y="238.6">B41</text>
<text x="52.7" y="236.1">A40</text>
<text x="70.4" y="238.6">B82</text>
<text x="70.5" y="236.1">A81</text>
<text x="52.7" y="241.2">A41</text>
<text x="70.5" y="241.2">A82</text>
</g>
<g font-size="1.3" fill="#006464">
<text x="62.3" y="32.7">J1</text>
<text x="56.4" y="39.1">A1</text>
<text x="56.4" y="36.5">B1</text>
<text x="56.4" y="41.6">B2</text>
<text x="66.7" y="36.5">B42</text>
<text x="66.7" y="41.6">B43</text>
<text x="66.9" y="39.1">A42</text>
<text x="56.4" y="44.2">A2</text>
<text x="56.4" y="46.7">B3</text>
<text x="66.7" y="46.7">B44</text>
<text x="66.9" y="44.2">A43</text>
<text x="56.4" y="49.2">A3</text>
<text x="56.4" y="51.8">B4</text>
<text x="66.7" y="51.8">B45</text>
<text x="66.9" y="49.2">A44</text>
<text x="56.4" y="54.3">A4</text>
<text x="56.4" y="59.4">A5</text>
<text x="56.4" y="56.9">B5</text>
<text x="66.7" y="56.9">B46</text>
<text x="66.9" y="54.3">A45</text>
<text x="66.9" y="59.4">A46</text>
<text x="56.4" y="64.5">A6</text>
<text x="56.4" y="61.9">B6</text>
<text x="66.7" y="61.9">B47</text>
<text x="66.9" y="64.5">A47</text>
<text x="56.4" y="69.6">A7</text>
<text x="56.4" y="67">B7</text>
<text x="66.7" y="67">B48</text>
<text x="66.9" y="69.6">A48</text>
<text x="56.4" y="74.6">A8</text>
<text x="56.4" y="72.1">B8</text>
<text x="56.4" y="77.2">B9</text>
<text x="66.7" y="72.1">B49</text>
<text x="66.7" y="77.2">B50</text>
<text x="66.9" y="74.6">A49</text>
<text x="56.4" y="79.7">A9</text>
<text x="56.4" y="82.3">B10</text>
<text x="66.7" y="82.3">B51</text>
<text x="66.9" y="79.7">A50</text>
<text x="56.4" y="84.8">A10</text>
<text x="56.4" y="89.9">A11</text>
<text x="56.4" y="87.3">B11</text>
<text x="66.7" y="87.3">B52</text>
<text x="66.9" y="84.8">A51</text>
<text x="66.9" y="89.9">A52</text>
<text x="56.4" y="95">A12</text>
<text x="56.4" y="92.4">B12</text>
<text x="66.7" y="92.4">B53</text>
<text x="66.9" y="95">A53</text>
<text x="56.4" y="100">A13</text>
<text x="56.4" y="97.5">B13</text>
<text x="66.7" y="97.5">B54</text>
<text x="66.9" y="100">A54</text>
<text x="56.4" y="105.1">A14</text>
<text x="56.4" y="102.6">B14</text>
<text x="56.4" y="107.7">B15</text>
<text x="66.7" y="102.6">B55</text>
<text x="66.7" y="107.7">B56</text>
<text x="66.9" y="105.1">A55</text>
<text x="56.4" y="110.2">A15</text>
<text x="56.4" y="112.7">B16</text>
<text x="66.7" y="112.7">B57</text>
<text x="66.9" y="110.2">A56</text>
<text x="56.4" y="115.3">A16</text>
<text x="56.4" y="117.8">B17</text>
<text x="66.7" y="117.8">B58</text>
<text x="66.9" y="115.3">A57</text>
<text x="56.4" y="120.4">A17</text>
<text x="56.4" y="125.4">A18</text>
<text x="56.4" y="122.9">B18</text>
<text x="66.7" y="122.9">B59</text>
<text x="66.9" y="120.4">A58</text>
<text x="66.9" y="125.4">A59</text>
<text x="56.4" y="130.5">A19</text>
<text x="56.4" y="128">B19</text>
<text x="66.7" y="128">B60</text>
<text x="66.9" y="130.5">A60</text>
<text x="56.4" y="135.6">A20</text>
<text x="56.4" y="133.1">B20</text>
<text x="66.7" y="133.1">B61</text>
<text x="66.9" y="135.6">A61</text>
<text x="56.4" y="140.7">A21</text>
<text x="56.4" y="138.1">B21</text>
<text x="56.4" y="143.2">B22</text>
<text x="66.7" y="138.1">B62</text>
<text x="66.7" y="143.2">B63</text>
<text x="66.9" y="140.7">A62</text>
<text x="56.4" y="145.8">A22</text>
<text x="56.4" y="148.3">B23</text>
<text x="66.7" y="148.3">B64</text>
<text x="66.9" y="145.8">A63</text>
<text x="56.4" y="150.8">A23</text>
<text x="56.4" y="155.9">A24</text>
<text x="56.4" y="153.4">B24</text>
<text x="66.7" y="153.4">B65</text>
<text x="66.9" y="150.8">A64</text>
<text x="66.9" y="155.9">A65</text>
<text x="56.4" y="161">A25</text>
<text x="56.4" y="158.5">B25</text>
<text x="66.7" y="158.5">B66</text>
<text x="66.9" y="161">A66</text>
<text x="56.4" y="166.1">A26</text>
<text x="56.4" y="163.5">B26</text>
<text x="66.7" y="163.5">B67</text>
<text x="66.9" y="166.1">A67</text>
<text x="56.4" y="171.2">A27</text>
<text x="56.4" y="168.6">B27</text>
<text x="56.4" y="173.7">B28</text>
<text x="66.7" y="168.6">B68</text>
<text x="66.7" y="173.7">B69</text>
<text x="66.9" y="171.2">A68</text>
<text x="56.4" y="176.2">A28</text>
<text x="56.4" y="178.8">B29</text>
<text x="66.7" y="178.8">B70</text>
<text x="66.9" y="176.2">A69</text>
<text x="56.4" y="181.3">A29</text>
<text x="56.4" y="183.9">B30</text>
<text x="66.7" y="183.9">B71</text>
<text x="66.9" y="181.3">A70</text>
<text x="56.4" y="186.4">A30</text>
<text x="56.4" y="191.5">A31</text>
<text x="56.4" y="188.9">B31</text>
<text x="66.7" y="188.9">B72</text>
<text x="66.9" y="186.4">A71</text>
<text x="66.9" y="191.5">A72</text>
<text x="56.4" y="196.6">A32</text>
<text x="56.4" y="194">B32</text>
<text x="66.7" y="194">B73</text>
<text x="66.9" y="196.6">A73</text>
<text x="56.4" y="201.6">A33</text>
<text x="56.4" y="199.1">B33</text>
<text x="66.7" y="199.1">B74</text>
<text x="66.9" y="201.6">A74</text>
<text x="56.4" y="206.7">A34</text>
<text x="56.4" y="204.2">B34</text>
<text x="56.4" y="209.3">B35</text>
<text x="66.7" y="204.2">B75</text>
<text x="66.7" y="209.3">B76</text>
<text x="66.9" y="206.7">A75</text>
<text x="56.4" y="211.8">A35</text>
<text x="56.4" y="214.3">B36</text>
<text x="66.7" y="214.3">B77</text>
<text x="66.9" y="211.8">A76</text>
<text x="56.4" y="216.9">A36</text>
<text x="56.4" y="222">A37</text>
<text x="56.4" y="219.4">B37</text>
<text x="66.7" y="219.4">B78</text>
<text x="66.9" y="216.9">A77</text>
<text x="66.9" y="222">A78</text>
<text x="56.4" y="227">A38</text>
<text x="56.4" y="224.5">B38</text>
<text x="66.7" y="224.5">B79</text>
<text x="66.9" y="227">A79</text>
<text x="56.4" y="232.1">A39</text>
<text x="56.4" y="229.6">B39</text>
<text x="66.7" y="229.6">B80</text>
<text x="66.9" y="232.1">A80</text>
<text x="56.4" y="237.2">A40</text>
<text x="56.4" y="234.7">B40</text>
<text x="56.4" y="239.7">B41</text>
<text x="66.7" y="234.7">B81</text>
<text x="66.7" y="239.7">B82</text>
<text x="66.9" y="237.2">A81</text>
<text x="56.4" y="242.3">A41</text>
<text x="66.9" y="242.3">A82</text>
<text x="51.4" y="246.1">card edge (gold fingers)</text>
</g>
<g font-size=".9" fill="#006464">
<text x="44.1" y="36.3">VDUT</text>
<text x="44.1" y="38.8">VDUT</text>
<text x="44.1" y="41.3">VDUT</text>
<text x="44.1" y="43.9">VDUT</text>
<text x="44.1" y="46.4">VDUT</text>
<text x="44.1" y="49">VDUT</text>
<text x="44.1" y="51.5">VDUT</text>
<text x="43.8" y="56.6">+3V3</text>
<text x="43.8" y="59.1">+3V3</text>
<text x="44.1" y="54">VDUT</text>
<text x="79.4" y="59.1">GND</text>
<text x="79.4" y="56.6">GND</text>
<text x="44.7" y="69.3">GND</text>
<text x="44.7" y="71.8">GND</text>
<text x="44.7" y="66.7">GND</text>
<text x="44.7" y="74.4">GND</text>
<text x="44.7" y="82">GND</text>
<text x="44.1" y="89.6">VDUT</text>
<text x="44.7" y="84.5">GND</text>
<text x="79.4" y="92.1">GND</text>
<text x="79.4" y="94.7">GND</text>
<text x="44.7" y="122.6">GND</text>
<text x="44.7" y="125.2">GND</text>
<text x="79.4" y="130.2">GND</text>
<text x="79.4" y="127.7">GND</text>
<text x="44.7" y="158.2">GND</text>
<text x="44.7" y="160.7">GND</text>
<text x="79.4" y="165.8">GND</text>
<text x="79.4" y="163.3">GND</text>
<text x="44.7" y="196.3">GND</text>
<text x="44.7" y="193.7">GND</text>
<text x="79.4" y="201.4">GND</text>
<text x="79.4" y="198.8">GND</text>
<text x="44.7" y="229.3">GND</text>
<text x="44.7" y="231.8">GND</text>
<text x="79.4" y="234.4">GND</text>
<text x="79.4" y="236.9">GND</text>
</g>
</svg>
